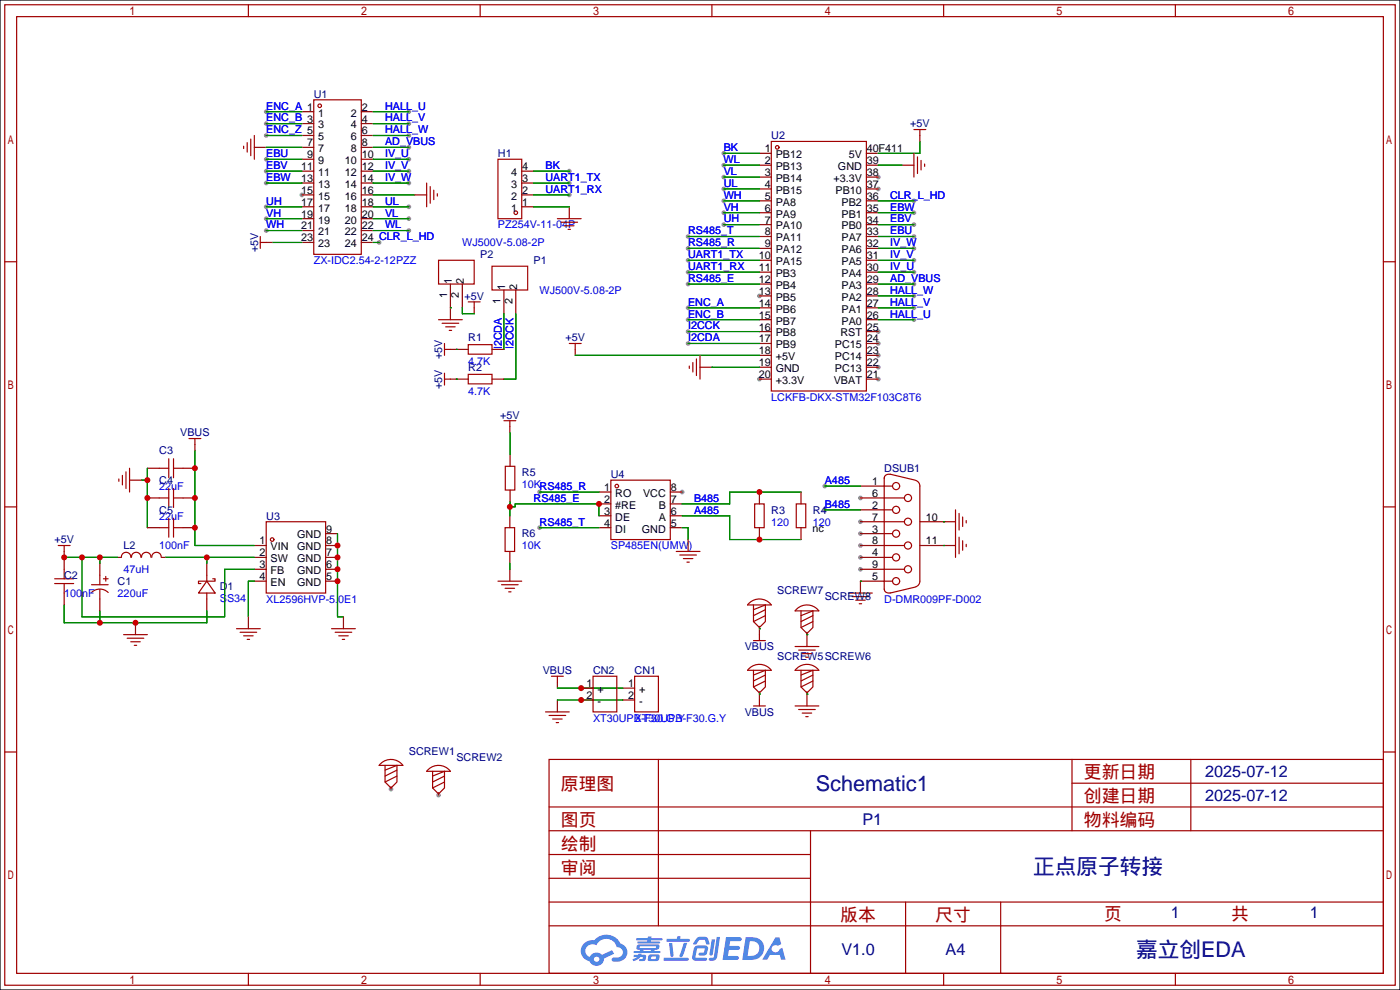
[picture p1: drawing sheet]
<svg xmlns="http://www.w3.org/2000/svg" width="299mm" height="212mm" viewBox="0 0 299 212" stroke-linecap="round" stroke-linejoin="round" font-family="sans-serif">
<path d="M0 0h299.2v211.6h-299.2z" fill="#fff" stroke="#000" stroke-width=".25"/>
<g fill="#999">
<circle cx="64.5" cy="41.7" r=".51"/>
<circle cx="162.3" cy="63.2" r=".51"/>
<circle cx="162.3" cy="81" r=".51"/>
<circle cx="187.7" cy="81" r=".51"/>
<circle cx="187.7" cy="78.5" r=".51"/>
<circle cx="187.7" cy="75.9" r=".51"/>
<circle cx="187.7" cy="73.4" r=".51"/>
<circle cx="187.7" cy="70.9" r=".51"/>
<circle cx="187.7" cy="40.4" r=".51"/>
<circle cx="187.7" cy="37.8" r=".51"/>
<circle cx="145.8" cy="105.2" r=".51"/>
<circle cx="183.9" cy="121.7" r=".51"/>
<circle cx="183.9" cy="116.6" r=".51"/>
<circle cx="183.9" cy="111.5" r=".51"/>
<circle cx="183.9" cy="106.4" r=".51"/>
<circle cx="183.9" cy="119.1" r=".51"/>
<circle cx="183.9" cy="114" r=".51"/>
<circle cx="83.6" cy="168.7" r=".51"/>
<circle cx="93.7" cy="169.9" r=".51"/>
<circle cx="154.7" cy="32.8" r=".51"/>
<circle cx="87.4" cy="44.2" r=".51"/>
<circle cx="87.4" cy="46.7" r=".51"/>
<circle cx="87.4" cy="49.3" r=".51"/>
<circle cx="56.9" cy="44.2" r=".51"/>
<circle cx="56.9" cy="49.3" r=".51"/>
<circle cx="56.9" cy="46.7" r=".51"/>
<circle cx="87.4" cy="39.1" r=".51"/>
<circle cx="87.4" cy="36.6" r=".51"/>
<circle cx="87.4" cy="34" r=".51"/>
<circle cx="87.4" cy="31.5" r=".51"/>
<circle cx="87.4" cy="23.9" r=".51"/>
<circle cx="87.4" cy="26.4" r=".51"/>
<circle cx="87.4" cy="29" r=".51"/>
<circle cx="56.9" cy="23.9" r=".51"/>
<circle cx="56.9" cy="26.4" r=".51"/>
<circle cx="56.9" cy="29" r=".51"/>
<circle cx="56.9" cy="34" r=".51"/>
<circle cx="56.9" cy="36.6" r=".51"/>
<circle cx="56.9" cy="39.1" r=".51"/>
<circle cx="81" cy="51.8" r=".51"/>
<circle cx="154.7" cy="42.9" r=".51"/>
<circle cx="154.7" cy="45.5" r=".51"/>
<circle cx="154.7" cy="48" r=".51"/>
<circle cx="154.7" cy="40.4" r=".51"/>
<circle cx="154.7" cy="37.8" r=".51"/>
<circle cx="154.7" cy="35.3" r=".51"/>
<circle cx="115.3" cy="105.2" r=".51"/>
<circle cx="115.3" cy="112.8" r=".51"/>
<circle cx="176.3" cy="103.9" r=".51"/>
<circle cx="147.1" cy="60.7" r=".51"/>
<circle cx="147.1" cy="53.1" r=".51"/>
<circle cx="147.1" cy="50.5" r=".51"/>
<circle cx="147.1" cy="55.6" r=".51"/>
<circle cx="147.1" cy="58.2" r=".51"/>
<circle cx="147.1" cy="65.8" r=".51"/>
<circle cx="147.1" cy="68.3" r=".51"/>
<circle cx="147.1" cy="73.4" r=".51"/>
<circle cx="147.1" cy="70.9" r=".51"/>
<circle cx="121.7" cy="39.1" r=".51"/>
<circle cx="121.7" cy="41.7" r=".51"/>
<circle cx="121.7" cy="36.6" r=".51"/>
<circle cx="176.3" cy="109" r=".51"/>
<circle cx="195.3" cy="68.3" r=".51"/>
<circle cx="195.3" cy="65.8" r=".51"/>
<circle cx="195.3" cy="63.2" r=".51"/>
<circle cx="195.3" cy="60.7" r=".51"/>
<circle cx="195.3" cy="53.1" r=".51"/>
<circle cx="195.3" cy="50.5" r=".51"/>
<circle cx="195.3" cy="55.6" r=".51"/>
<circle cx="195.3" cy="58.2" r=".51"/>
<circle cx="195.3" cy="48" r=".51"/>
<circle cx="195.3" cy="45.5" r=".51"/>
<circle cx="195.3" cy="42.9" r=".51"/>
</g>
<g fill="none" stroke="#a10000" stroke-width=".25">
<path d="M1 1h297.2v209.6h-297.2zM3.6 3.6h292.1v204.4h-292.1zM53.1 1v2.6M102.6 1v2.6M152.1 1v2.6M201.7 1v2.6M251.2 1v2.6M1 55.9h2.6M295.7 55.9h2.5M1 108.3h2.6M295.7 108.3h2.5M1 160.7h2.6"/>
<path d="M117.3 162.3h178.4v45.7h-178.4zM117.3 177.5h178.4M117.3 172.5h178.4M140.7 162.3v35.6M173.2 177.5v30.5M229.1 162.3v15.2M229.1 167.4h66.6M254.5 162.3v15.2M295.7 160.7h2.5M117.3 182.6h55.9M117.3 197.9h178.4M117.3 192.8h178.4"/>
<path d="M117.3 187.7h55.9M193.5 192.8v15.2M213.9 192.8v15.2M53.1 208v2.6M102.6 208v2.6M152.1 208v2.6M201.7 208v2.6M251.2 208v2.6"/>
</g>
<g fill="#5487ff">
<path d="M155.2 200.3h2.6a.48 .48 0 0 1 .7 .4 .48 .48 0 0 1-.6 .4h-1.8l-.2 1.1h1.9a.43 .43 0 0 1 .4 .4 .43 .43 0 0 1-.5 .4h-1.9l-.2 1.3h1.7a.45 .45 0 0 1 .5 .2 .45 .45 0 0 1-.1 .6h-3.3z"/>
<path d="M165.7 200.3h.9l.4 1.5-.8 .3a.84 .84 0 0 0-1.2 .3 .84 .84 0 0 0 .4 1.1 .84 .84 0 0 0 1.1-.4l.1-.2 .6-.3 .7 2.5h-1l-.2-1h-2.1l-.6 1h-1.1z"/>
<path d="M152.1 200.8h.7l-.5 3.1a.36 .36 0 0 1-.3 .3 .36 .36 0 0 1-.4-.3z"/>
<path d="M153.2 200.2h.7l-.6 4.3a1.13 1.13 0 0 1-1.8 .6l.2-.4h.7l.2-.2z"/>
<path d="M148.9 200.6l.6-.4h1a.77 .77 0 0 1 .9 .5l.3 1-.2 .2h-.5l-.3-.9-.2-.2-1 .1-.7 1-.6-.1-.1-.2z"/>
<path d="M148.4 202.4l.6-.3h1.7a.81 .81 0 0 1 .7 .5 .81 .81 0 0 1-.2 .8 .81 .81 0 0 1-.9 .8h-.7a.32 .32 0 0 1-.3-.3 .32 .32 0 0 1 .4-.3h.7l.2-.9-1.6 .1-.4 1.8 2.2 .1a.32 .32 0 0 1 .3 .4 .32 .32 0 0 1-.4 .2h-2.2l-.5-.3-.1-.5z"/>
<path d="M141.9 204.7h5a.33 .33 0 0 1 .3 .3 .33 .33 0 0 1-.3 .3h-4.9l-.2-.1z"/>
<path d="M146.1 201.5h.8l-.7 2a.98 .98 0 0 1-.7 1.1l-.3-.3z"/>
<path d="M143 201.6h.7l.3 2.5a.34 .34 0 0 1-.3 .4 .34 .34 0 0 1-.4-.3z"/>
<path d="M142.5 200.7h2.1l.3-.6h.6l-.1 .6h1.7a.32 .32 0 0 1 .4 .3 .32 .32 0 0 1-.4 .3h-4.5l-.2-.2z"/>
<path d="M135.5 204.1h.9l.1-.3h.6v.3h.8a.82 .82 0 0 1-.5 1.3h-.8v-.4l.7-.1 .1-.3a.68 .68 0 0 0-1 .4l-1.1 .4-.1-.4 .9-.5h-.7z"/>
<path d="M136 200.5h2.4l.1-.3h.7v.3h2.2l.2 .3-.2 .2h-2.3v.2h1.8l.2 .3-.2 .1h-4.5l-.1-.4h2l.1-.2h-2.3l-.1-.2z"/>
<path d="M159.4 200.3l-.8 4.9h1.7a2.5 2.5 0 0 0 3-2.5 2.5 2.5 0 0 0-3.1-2.4zM160.3 201.1a1.61 1.61 0 0 1 2 1.5 1.61 1.61 0 0 1-1.8 1.7h-.7z"/>
<path d="M136.2 202a.55 .55 0 0 0-.2 .8 .55 .55 0 0 0 .7 .2l.1 .3h-1.3v.3l5.4 .1 .3-.2-.2-.2h-1.2l.2-.3a.7 .7 0 0 0 .8-.3 .7 .7 0 0 0 0-.8l-4.2-.1zM136.8 202.3l3.3-.1 .1 .1-.2 .3h-3.2zM137.5 203h1.7l-.2 .3h-1.4z"/>
<path d="M138.6 204.2a1.05 1.05 0 0 0 0 1.2 2.91 2.91 0 0 0 2.2-.2 .98 .98 0 0 0 0-1.2h-1.6zM139.2 204.5l.9-.1 .1 .4-.2 .2-.8-.1z"/>
<path d="M124.9 201.6a2.23 2.23 0 0 0-.7 2.3 2.23 2.23 0 0 0 1.8 1.6 1.58 1.58 0 0 0 1.8 .9 1.58 1.58 0 0 0 1.3-1.5l2.2-1.1-.5-.7-2.1 1a1.65 1.65 0 0 0-2.7 .4 1.45 1.45 0 0 1-.8-1.9 1.45 1.45 0 0 1 2-.7l.3 .1a2.3 2.3 0 0 1 2.3-1.3 2.3 2.3 0 0 1 2 1.7 1.12 1.12 0 0 1 1.3 1 1.12 1.12 0 0 1-1.1 1.2h-.7a.45 .45 0 0 0-.6 .4 .45 .45 0 0 0 .5 .5 2.21 2.21 0 0 0 2.2-.5 2.21 2.21 0 0 0 .5-2.3 2.13 2.13 0 0 0-1.3-1.1 3.3 3.3 0 0 0-5.6-.7l-1.1 .1zM127 205a.57 .57 0 0 1 1.1 0 .57 .57 0 0 1-1.1 0z"/>
</g>
<g fill="none" stroke="#a10000" stroke-width=".25">
<path d="M52.1 31.2v.6M52.8 30.5v2M53.6 29.7v3.6M54.4 29v5M67.1 21.3h10.1v33.1h-10.1zM91.2 39.1v5.1M91.9 39.9v3.5M106.4 34h5.1v12.7h-5.1zM164.8 30.2h20.4v53.4h-20.4zM195.3 27.7h2.6M195.3 32.8v5M196.1 33.5v3.6"/>
<path d="M196.6 27.7v1.3M196.8 34.3v2M197.6 35.1v.5M55.6 50.5v2.6M55.6 51.8h1.3M92.7 40.6v2.1M93.5 41.4v.5M93.7 55.6h7.6v5.1h-7.6zM105.2 56.9h7.6v5.1h-7.6zM119.1 46.7h5.1M119.9 47.5h3.5M120.6 48.3h2.1"/>
<path d="M121.4 49h.5M93.7 68.3h5.1M94.5 69.1h3.5M95 73.4v2.5M95 79.8v2.5M95 74.7h1.3M95.2 69.8h2.1M96 70.6h.5M100.1 73.7h5.1v2h-5.1zM100.1 64.5h2.5M101.3 64.5v1.3M121.7 73.4h2.5"/>
<path d="M122.9 73.4v1.3M147.3 78.2v.5M148.1 77.5v2M148.8 76.7v3.6M149.6 75.9v5.1M36.1 98v4.1M37.1 98v4.1M40.4 93.7h2.5M41.7 93.7v1.3M95 81h1.3M100.1 80h5.1v2h-5.1zM107.7 89.9h2.5"/>
<path d="M108 99.7h2v5h-2zM109 89.9v1.3M12.4 116.6h2.6M13.7 116.6v1.3M25.4 102.4v.5M25.9 119.1a1.01 1.01 0 0 1 1-1.1 1.01 1.01 0 0 1 1.1 1.1M26.2 101.6v2M26.9 100.8v3.6M27.7 100.1v5.1M28.1 119.1a1.01 1.01 0 0 1 1-1.1 1.01 1.01 0 0 1 1 1.1M30.2 119.1a1.01 1.01 0 0 1 1.1-1.1 1.01 1.01 0 0 1 1 1.1M32.4 119.1a1.01 1.01 0 0 1 1-1.1 1.01 1.01 0 0 1 1.1 1.1"/>
<path d="M34 100.1h2.1M34 106.4h2.1M34 112.8h2.1M36.1 104.4v4.1M36.1 110.7v4.1M37.1 100.1h2M37.1 104.4v4.1M37.1 110.7v4.1M37.1 106.4h2M37.1 112.8h2M56.9 111.5h12.7v15.2h-12.7zM107.9 112.8h2.1v5.1h-2.1z"/>
<path d="M130.6 102.6h12.7v12.7h-12.7zM144.5 117.9h5.1M145.3 118.6h3.5M146 119.4h2.1M161.3 107.7h2v5.1h-2zM170.2 107.7h2v5.1h-2zM189 116.6h4.3M189 106.4h4.3M189 102.1v23.9M189 111.5h4.3M189 119.1h1.8M189 114h1.8"/>
<path d="M189 103.9h1.8M189 109h1.8M189 102.2a.95 .95 0 0 1 1.3-.8l5.3 1.2M195.7 102.7a1.27 1.27 0 0 1 .9 1.2v20.3a1.27 1.27 0 0 1-.9 1.2M204.2 109v10.1M205 109.7v3.6M205 114.8v3.6M205.7 110.5v2M205.7 115.6v2M206.5 111.3v.5M206.5 116.3v.5M11.7 123.7h4"/>
<path d="M11.7 124.7h4M13.7 121.7v2M13.7 124.7v2M19.6 125h3.5M19.6 126.6a2.54 2.54 0 0 1 3.5 0M21.3 122.9v2.1M21.3 126v2M22.1 123.7h1M22.6 123.2v1M26.4 135.6h5.1M27.2 136.4h3.5M27.9 137.2h2.1"/>
<path d="M28.7 137.9h.5M44.2 124.2l1.8 2.5h-3.6zM44.2 122.9v1.3M44.2 126.7v1.3M45.5 123.7h.5v.5h-3.6v.5h.5M50.5 134.4h5.1M51.3 135.1h3.6M52.1 135.9h2M52.8 136.7h.5M70.9 134.4h5M71.6 135.1h3.6M72.4 135.9h2"/>
<path d="M73.2 136.7h.5M106.4 124.2h5.1M107.2 125h3.5M107.9 125.7h2.1M108.7 126.5h.5M146.8 120.1h.5M160.2 128.8a3.2 3.2 0 0 1 4.6 .5h-5zM161 129.3v3.5l1.3 1.3 1.3-1.3v-3.5l-2.6 1M161 136.9h2.6M162.3 135.6v1.3M163.6 130.3l-2.6 1.3M163.6 131.6l-2.6 1.2"/>
<path d="M169.9 138.2h5.1M170.4 130.1a3.2 3.2 0 0 1 4.6 .5h-5.1zM170.7 138.9h3.5M171.2 130.6v3.5l1.3 1.3 1.2-1.3v-3.5l-2.5 1M171.4 139.7h2.1M173.7 131.6l-2.5 1.2M173.7 132.8l-2.5 1.3M181.4 126.7h5M182.1 127.5h3.6M182.9 128.3h2M183.6 129h.5M189 121.7h4.3"/>
<path d="M189 124.2h1.8M195.6 125.5l-5.3 1.2a1 1 0 0 1-1.3-.8M116.6 152.1h5.1M117.3 152.9h3.6M117.9 144.5h2.5M118.1 153.7h2M118.9 154.4h.5M119.1 144.5v1.3M126.7 144.5h5.1v7.6h-5.1zM135.6 144.5h5.1v7.6h-5.1zM160.2 142.8a3.2 3.2 0 0 1 4.6 .5h-5zM161 143.3v3.5l1.3 1.3 1.3-1.3v-3.5l-2.6 1"/>
<path d="M161 150.9h2.6M162.3 149.6v1.3M163.6 144.3l-2.6 1.2M163.6 145.5l-2.6 1.3M169.9 150.9h5.1M170.4 142.8a3.2 3.2 0 0 1 4.6 .5h-5.1zM170.7 151.6h3.5M171.2 143.3v3.5l1.3 1.3 1.2-1.3v-3.5l-2.5 1M171.4 152.4h2.1M172.2 153.2h.5M172.2 140.5h.5M173.7 144.3l-2.5 1.2"/>
<path d="M173.7 145.5l-2.5 1.3M81.5 163.1a3.2 3.2 0 0 1 4.6 .5h-5.1zM82.3 163.6v3.5l1.3 1.3 1.2-1.3v-3.5l-2.5 1M84.8 164.6l-2.5 1.3M84.8 165.9l-2.5 1.2M91.6 164.4a3.2 3.2 0 0 1 4.7 .4h-5.1zM92.5 164.8v3.6l1.2 1.3 1.3-1.3v-3.6l-2.5 1.1M95 165.9l-2.5 1.2M95 167.1l-2.5 1.3"/>
<circle cx="68.3" cy="22.6" r=".38"/>
<circle cx="166.1" cy="31.5" r=".38"/>
<circle cx="110.2" cy="45.5" r=".38"/>
<circle cx="58.2" cy="115.3" r=".38"/>
<circle cx="131.8" cy="103.9" r=".38"/>
<circle cx="191.5" cy="109" r=".76"/>
<circle cx="191.5" cy="114" r=".76"/>
<circle cx="191.5" cy="103.9" r=".76"/>
<circle cx="191.5" cy="119.1" r=".76"/>
<circle cx="194.1" cy="111.5" r=".76"/>
<circle cx="194.1" cy="116.6" r=".76"/>
<circle cx="194.1" cy="106.4" r=".76"/>
<circle cx="191.5" cy="124.2" r=".76"/>
<circle cx="194.1" cy="121.7" r=".76"/>
</g>
<g fill="none" stroke="#870000" stroke-width=".25">
<path d="M54.4 31.5h2.5M64.5 23.9h2.6M64.5 26.4h2.6M64.5 29h2.6M64.5 31.5h2.6M64.5 34h2.6M64.5 36.6h2.6M64.5 39.1h2.6M77.2 23.9h2.6M77.2 26.4h2.6M77.2 29h2.6M77.2 31.5h2.6"/>
<path d="M77.2 34h2.6M77.2 36.6h2.6M77.2 39.1h2.6M111.5 36.6h2.5M111.5 39.1h2.5M162.3 32.8h2.5M162.3 35.3h2.5M162.3 37.8h2.5M185.2 32.8h2.5M185.2 35.3h2.5M185.2 37.8h2.5M192.8 35.3h2.5"/>
<path d="M196.6 29v1.2M56.9 51.8h1.3M64.5 51.8h2.6M64.5 49.3h2.6M64.5 46.7h2.6M64.5 44.2h2.6M64.5 41.7h2.6M77.2 51.8h2.6M77.2 49.3h2.6M77.2 46.7h2.6M77.2 44.2h2.6M77.2 41.7h2.6"/>
<path d="M88.6 41.7h2.6M111.5 44.2h2.5M111.5 41.7h2.5M121.7 44.2v2.5M162.3 40.4h2.5M162.3 42.9h2.5M162.3 45.5h2.5M162.3 48h2.5M162.3 50.5h2.5M162.3 53.1h2.5M162.3 55.6h2.5M162.3 58.2h2.5"/>
<path d="M185.2 40.4h2.5M185.2 42.9h2.5M185.2 45.5h2.5M185.2 48h2.5M185.2 50.5h2.5M185.2 53.1h2.5M185.2 55.6h2.5M185.2 58.2h2.5M96.3 60.7v7.6M96.3 74.7h3.8M98.8 60.7v5.1M101.3 65.8v1.3"/>
<path d="M105.2 74.7h2.5M107.7 62v5.1M110.2 62v5.1M122.9 74.7v1.2M149.6 78.5h2.5M162.3 60.7h2.5M162.3 63.2h2.5M162.3 65.8h2.5M162.3 68.3h2.5M162.3 70.9h2.5M162.3 73.4h2.5M162.3 75.9h2.5"/>
<path d="M162.3 78.5h2.5M185.2 60.7h2.5M185.2 63.2h2.5M185.2 65.8h2.5M185.2 68.3h2.5M185.2 70.9h2.5M185.2 73.4h2.5M185.2 75.9h2.5M185.2 78.5h2.5M41.7 95v1.3M96.3 81h3.8M105.2 81h2.5"/>
<path d="M109 91.2v1.3M109 97.1v2.6M162.3 81h2.5M185.2 81h2.5M13.7 117.9v3.8M25.1 119.1h.8M27.7 102.6h2.5M31.5 100.1h2.5M31.5 106.4h2.5M31.5 112.8h2.5M34.5 119.1h.8M39.1 100.1h2.6"/>
<path d="M39.1 106.4h2.6M39.1 112.8h2.6M54.4 116.6h2.5M54.4 119.1h2.5M69.6 116.6h2.5M69.6 119.1h2.5M69.6 114h2.5M109 110.2v2.6M109 117.9v2.5M109 104.7v2.6M128 105.2h2.6M128 107.7h2.6"/>
<path d="M128 110.2h2.6M128 112.8h2.6M143.3 105.2h2.5M143.3 107.7h2.5M143.3 110.2h2.5M143.3 112.8h2.5M147.1 115.3v2.6M162.3 105.2v2.5M162.3 112.8v2.5M171.2 105.2v2.5M171.2 112.8v2.5M183.9 116.6h5.1"/>
<path d="M183.9 119.1h5.1M183.9 114h5.1M183.9 106.4h5.1M183.9 111.5h5.1M183.9 109h5.1M183.9 103.9h5.1M196.6 116.6h7.6M196.6 111.5h7.6M13.7 126.7v2.6M21.3 120.4v2.5M21.3 128v2.6M29 133.1v2.5"/>
<path d="M44.2 120.4v2.5M44.2 128v2.6M53.1 131.8v2.6M54.4 121.7h2.5M54.4 124.2h2.5M69.6 121.7h2.5M69.6 124.2h2.5M73.4 131.8v2.6M109 121.7v2.5M162.3 133.9v1.7M172.5 135.1v3.1M183.9 121.7h5.1"/>
<path d="M189 124.2h-5.1v2.5M119.1 145.8v1.3M119.1 149.6v2.5M124.2 147.1h2.5M124.2 149.6h2.5M133.1 147.1h2.5M133.1 149.6h2.5M162.3 147.8v1.8M172.5 147.8v3.1M83.6 168.1v.6M93.7 169.4v.5"/>
</g>
<g fill="none" stroke="#008700" stroke-width=".25">
<path d="M56.9 39.1h7.6M56.9 36.6h7.6M56.9 34h7.6M56.9 31.5h7.6M56.9 23.9h7.6M56.9 26.4h7.6M56.9 29h7.6M79.8 39.1h7.6M79.8 36.6h7.6M79.8 34h7.6M79.8 31.5h7.6M79.8 23.9h7.6"/>
<path d="M79.8 26.4h7.6M79.8 29h7.6M114 39.1h7.7M114 36.6h7.7M154.7 32.8h7.6M154.7 35.3h7.6M154.7 37.8h7.6M187.7 35.3h5.1M196.6 30.2v2.6h-8.9M56.9 44.2h7.6M56.9 46.7h7.6M56.9 49.3h7.6"/>
<path d="M58.2 51.8h6.3M79.8 44.2h7.6M79.8 46.7h7.6M79.8 49.3h7.6M79.8 41.7h8.8M79.8 51.8h1.2M114 44.2h7.7M114 41.7h7.7M147.1 53.1h15.2M147.1 50.5h15.2M147.1 55.6h15.2M147.1 58.2h15.2"/>
<path d="M154.7 42.9h7.6M154.7 45.5h7.6M154.7 48h7.6M154.7 40.4h7.6M187.7 42.9h7.6M187.7 45.5h7.6M187.7 48h7.6M187.7 53.1h7.6M187.7 50.5h7.6M187.7 55.6h7.6M187.7 58.2h7.6M96.3 65.8h.1"/>
<path d="M97.5 74.7h.1M98.8 65.8v1.3h2.5M107.7 67.1v7.6M110.2 67.1v13.9h-2.5M122.9 75.9h39.4M147.1 60.7h15.2M147.1 65.8h15.2M147.1 68.3h15.2M147.1 73.4h15.2M147.1 70.9h15.2M152.1 78.5h10.2M187.7 60.7h7.6"/>
<path d="M187.7 65.8h7.6M187.7 68.3h7.6M187.7 63.2h7.6M41.7 96.3v20.3h12.7M97.5 81h.1M109 92.5v4.6M13.7 119.1h11.4M17.5 119.1v12.7h30.5v-10.1h6.4M21.3 119.1v1.3M30.2 102.6h1.3M31.5 100.1v12.7M35.3 119.1h19.1"/>
<path d="M44.2 119.1v1.3M72.1 114v17.8h1.3M109 108.3h1.1v-.6h17.9v2.5M109 108.3v1.9M109 107.3v1M115.3 105.2h12.7M115.3 112.8h12.7M145.8 112.8h1.3v2.5M145.8 110.2h10.2v5.1h15.2M171.2 105.2h-15.2v2.5h-10.2M176.3 103.9h7.6M176.3 109h7.6"/>
<path d="M201.7 111.5h.1M201.7 116.6h.1M13.7 129.3v3.8h30.5v-2.5M21.3 130.6v2.5M54.4 124.2h-1.3v7.6M109 120.4v1.3M162.3 134.4h.1M172.5 135.6h.1M183.9 124.2h.1M119.1 147.1h14M119.1 149.6h14M162.3 148.3h.1"/>
<path d="M172.5 148.3h.1"/>
</g>
<g fill="#c00">
<circle cx="41.7" cy="112.8" r=".63"/>
<circle cx="41.7" cy="106.4" r=".63"/>
<circle cx="41.7" cy="100.1" r=".63"/>
<circle cx="72.1" cy="116.6" r=".63"/>
<circle cx="72.1" cy="119.1" r=".63"/>
<circle cx="72.1" cy="121.7" r=".63"/>
<circle cx="72.1" cy="124.2" r=".63"/>
<circle cx="44.2" cy="119.1" r=".63"/>
<circle cx="29" cy="133.1" r=".63"/>
<circle cx="21.3" cy="133.1" r=".63"/>
<circle cx="21.3" cy="119.1" r=".63"/>
<circle cx="17.5" cy="119.1" r=".63"/>
<circle cx="13.7" cy="119.1" r=".63"/>
<circle cx="31.5" cy="102.6" r=".63"/>
<circle cx="31.5" cy="106.4" r=".63"/>
<circle cx="162.3" cy="115.3" r=".63"/>
<circle cx="162.3" cy="105.2" r=".63"/>
<circle cx="124.2" cy="147.1" r=".63"/>
<circle cx="124.2" cy="149.6" r=".63"/>
<circle cx="128" cy="107.7" r=".63"/>
<circle cx="109" cy="108.3" r=".63"/>
</g>
<g font-size="4.6" fill="#000080">
<text x="174.4" y="169">Schematic1</text>
<text x="220.8" y="186.8">正点原子转接</text>
<text x="242.8" y="204.6">嘉立创EDA</text>
</g>
<g font-size="3.8" fill="#a00000">
<text x="231.6" y="166.4">更新日期</text>
<text x="119.9" y="168.9">原理图</text>
<text x="231.6" y="171.5">创建日期</text>
<text x="119.9" y="176.5">图页</text>
<text x="231.6" y="176.5">物料编码</text>
<text x="119.9" y="181.6">绘制</text>
<text x="119.9" y="186.7">审阅</text>
<text x="179.6" y="196.9">版本</text>
<text x="199.9" y="196.9">尺寸</text>
<text x="236" y="196.6">页</text>
<text x="263.1" y="196.6">共</text>
</g>
<g font-size="3.5" fill="#000080">
<text x="257.6" y="166.1">2025-07-12</text>
<text x="257.6" y="171.1">2025-07-12</text>
<text x="184.3" y="176.2">P1</text>
<text x="250.2" y="196.3">1</text>
<text x="280" y="196.3">1</text>
<text x="179.8" y="204.2">V1.0</text>
<text x="202.1" y="204.2">A4</text>
</g>
<g font-size="2.3" fill="#00f">
<text x="56.9" y="23.4">ENC_A 1</text>
<text x="82.3" y="23.4">HALL_U</text>
<text x="56.9" y="26">ENC_B 3</text>
<text x="56.9" y="28.5">ENC_Z 5</text>
<text x="82.3" y="26">HALL_V</text>
<text x="82.3" y="28.5">HALL_W</text>
<text x="56.9" y="33.6">EBU</text>
<text x="82.3" y="33.6">IV_U</text>
<text x="82.3" y="31">AD_VBUS</text>
<text x="154.6" y="34.8">WL</text>
<text x="154.7" y="32.3">BK</text>
<text x="56.9" y="36.1">EBV</text>
<text x="56.9" y="38.7">EBW</text>
<text x="82.3" y="38.7">IV_W</text>
<text x="82.3" y="36.1">IV_V</text>
<text x="116.6" y="38.7">UART1_TX</text>
<text x="116.6" y="41.2">UART1_RX</text>
<text x="116.6" y="36.1">BK</text>
<text x="154.7" y="39.9">UL</text>
<text x="154.7" y="37.4">VL</text>
<text x="56.9" y="43.7">UH</text>
<text x="56.9" y="46.3">VH</text>
<text x="82.3" y="43.7">UL</text>
<text x="82.3" y="46.3">VL</text>
<text x="154.7" y="42.5">WH</text>
<text x="154.7" y="45">VH</text>
<text x="154.7" y="47.5">UH</text>
<text x="190.2" y="47.5">EBV</text>
<text x="190.2" y="45">EBW</text>
<text x="190.2" y="42.5">CLR_L_HD</text>
<text x="56.9" y="48.8">WH</text>
<text x="82.3" y="48.8">WL</text>
<text x="98.8" y="52.6">WJ500V-5.08-2P</text>
<text x="106.4" y="48.8">PZ254V-11-04P</text>
<text x="147.1" y="52.6">RS485_R</text>
<text x="147.1" y="50.1">RS485_T</text>
<text x="190.2" y="52.6">IV_W</text>
<text x="190.2" y="50.1">EBU</text>
<text x="67.1" y="56.4">ZX-IDC2.54-2-12PZZ</text>
<text x="147.1" y="55.2">UART1_TX</text>
<text x="147.1" y="57.7">UART1_RX</text>
<text x="190.2" y="55.2">IV_V</text>
<text x="190.2" y="57.7">IV_U</text>
<text x="115.3" y="62.8">WJ500V-5.08-2P</text>
<text x="147.1" y="60.2">RS485_E</text>
<text x="147.1" y="65.3">ENC_A</text>
<text x="190.2" y="65.3">HALL_V</text>
<text x="190.2" y="62.8">HALL_W</text>
<text x="190.2" y="60.2">AD_VBUS</text>
<text x="147.1" y="67.9">ENC_B</text>
<text x="147.1" y="70.4">I2CCK</text>
<text x="190.2" y="67.9">HALL_U</text>
<text x="107.2" y="74.7" transform="rotate(-90 107.2 74.7)">I2CDA</text>
<text x="109.8" y="74.7" transform="rotate(-90 109.8 74.7)">I2CCK</text>
<text x="147.1" y="72.9">I2CDA</text>
<text x="100.1" y="78">4.7K</text>
<text x="100.1" y="84.4">4.7K</text>
<text x="164.8" y="85.6">LCKFB-DKX-STM32F103C8T6</text>
<text x="34" y="104.7">22uF</text>
<text x="111.6" y="104.3">10KRS485_R</text>
<text x="114" y="107.2">RS485_E</text>
<text x="148.3" y="107.2">B485</text>
<text x="176.3" y="103.4">A485</text>
<text x="34" y="111">22uF</text>
<text x="115.3" y="112.3">RS485_T</text>
<text x="148.3" y="109.8">A485</text>
<text x="164.8" y="112.3">120</text>
<text x="173.7" y="112.3">120</text>
<text x="176.3" y="108.5">B485</text>
<text x="34" y="117.4">100nF</text>
<text x="111.5" y="117.4">10K</text>
<text x="130.6" y="117.4">SP485EN(UMW)</text>
<text x="26.4" y="122.5">47uH</text>
<text x="13.7" y="127.6">100nF</text>
<text x="25.1" y="127.6">220uF</text>
<text x="47" y="128.6">SS34</text>
<text x="56.9" y="128.8">XL2596HVP-5.0E1</text>
<text x="189" y="128.8">D-DMR009PF-D002</text>
<text x="126.7" y="154.2">XT30UPB-F30.G.Y</text>
<text x="135.6" y="154.2">XT30UPB-F30.G.Y</text>
</g>
<g font-size="2.3" fill="#000080">
<text x="67.1" y="20.9">U1</text>
<text x="164.8" y="29.8">U2</text>
<text x="194.5" y="27.2">+5V</text>
<text x="106.4" y="33.6">H1</text>
<text x="55.2" y="53.9" transform="rotate(-90 55.2 53.9)">+5V</text>
<text x="102.6" y="55.2">P2</text>
<text x="114" y="56.4">P1</text>
<text x="99.3" y="64.1">+5V</text>
<text x="94.5" y="76.8" transform="rotate(-90 94.5 76.8)">+5V</text>
<text x="100.1" y="72.9">R1</text>
<text x="120.9" y="72.9">+5V</text>
<text x="94.5" y="83.1" transform="rotate(-90 94.5 83.1)">+5V</text>
<text x="100.1" y="79.3">R2</text>
<text x="106.9" y="89.5">+5V</text>
<text x="38.5" y="93.3">VBUS</text>
<text x="34" y="97.1">C3</text>
<text x="111.6" y="101.7">R5</text>
<text x="189" y="100.9">DSUB1</text>
<text x="34" y="103.4">C4</text>
<text x="130.6" y="102.2">U4</text>
<text x="34" y="109.8">C5</text>
<text x="56.9" y="111">U3</text>
<text x="164.8" y="109.8">R3</text>
<text x="173.7" y="109.8">R4</text>
<text x="11.6" y="116.1">+5V</text>
<text x="26.4" y="117.4">L2</text>
<text x="111.5" y="114.9">R6</text>
<text x="13.7" y="123.7">C2</text>
<text x="25.1" y="125">C1</text>
<text x="47" y="126">D1</text>
<text x="166.1" y="127">SCREW7</text>
<text x="176.3" y="128.3">SCREW8</text>
<text x="159.2" y="139">VBUS</text>
<text x="166.1" y="141">SCREW5SCREW6</text>
<text x="116" y="144.1">VBUS</text>
<text x="126.7" y="144.1">CN2</text>
<text x="135.6" y="144.1">CN1</text>
<text x="159.2" y="153">VBUS</text>
<text x="87.4" y="161.3">SCREW1</text>
<text x="97.5" y="162.6">SCREW2</text>
</g>
<g font-size="2.3">
<text x="77.3" y="23.6">2</text>
<text x="68" y="24.9">1</text>
<text x="68" y="27.5">3</text>
<text x="68" y="30">5</text>
<text x="75" y="30">6</text>
<text x="75" y="27.5">4</text>
<text x="75" y="24.9">2</text>
<text x="77.3" y="28.7">6</text>
<text x="77.3" y="26.2">4</text>
<text x="65.6" y="31.3">7</text>
<text x="65.6" y="33.8">9</text>
<text x="68" y="32.5">7</text>
<text x="68" y="35.1">9</text>
<text x="73.7" y="35.1">10</text>
<text x="75" y="32.5">8</text>
<text x="77.3" y="33.8">10</text>
<text x="77.3" y="31.3">8</text>
<text x="163.4" y="32.5">1</text>
<text x="163.4" y="35.1">2</text>
<text x="165.8" y="33.8">PB12</text>
<text x="181.4" y="33.8">5V</text>
<text x="185.3" y="35.1">39</text>
<text x="185.3" y="32.5">40F411</text>
<text x="64.4" y="36.3">11</text>
<text x="64.4" y="38.9">13</text>
<text x="64.4" y="41.4">15</text>
<text x="68" y="37.6">11</text>
<text x="68" y="40.2">13</text>
<text x="73.7" y="40.2">14</text>
<text x="73.7" y="37.6">12</text>
<text x="77.3" y="41.4">16</text>
<text x="77.3" y="38.9">14</text>
<text x="77.3" y="36.3">12</text>
<text x="109.3" y="40.2">3</text>
<text x="109.3" y="37.6">4</text>
<text x="111.6" y="41.4">2</text>
<text x="111.6" y="38.9">3</text>
<text x="111.6" y="36.3">4</text>
<text x="163.4" y="37.6">3</text>
<text x="163.4" y="40.2">4</text>
<text x="165.8" y="36.3">PB13</text>
<text x="165.8" y="38.9">PB14</text>
<text x="165.8" y="41.4">PB15</text>
<text x="178.1" y="38.9">+3.3V</text>
<text x="178.6" y="41.4">PB10</text>
<text x="179.1" y="36.3">GND</text>
<text x="185.3" y="40.2">37</text>
<text x="185.3" y="37.6">38</text>
<text x="64.4" y="44">17</text>
<text x="64.4" y="46.5">19</text>
<text x="68" y="42.7">15</text>
<text x="68" y="45.2">17</text>
<text x="68" y="47.8">19</text>
<text x="73.7" y="47.8">20</text>
<text x="73.7" y="45.2">18</text>
<text x="73.7" y="42.7">16</text>
<text x="77.3" y="46.5">20</text>
<text x="77.3" y="44">18</text>
<text x="109.3" y="45.2">1</text>
<text x="109.3" y="42.7">2</text>
<text x="111.6" y="44">1</text>
<text x="163.4" y="42.7">5</text>
<text x="163.4" y="45.2">6</text>
<text x="163.4" y="47.8">7</text>
<text x="165.8" y="44">PA8</text>
<text x="165.8" y="46.5">PA9</text>
<text x="179.9" y="46.5">PB1</text>
<text x="179.9" y="44">PB2</text>
<text x="185.3" y="47.8">34</text>
<text x="185.3" y="45.2">35</text>
<text x="185.3" y="42.7">36</text>
<text x="64.4" y="49">21</text>
<text x="64.4" y="51.6">23</text>
<text x="68" y="50.3">21</text>
<text x="68" y="52.9">23</text>
<text x="73.7" y="52.9">24</text>
<text x="73.7" y="50.3">22</text>
<text x="77.3" y="51.6">24 CLR_L_HD</text>
<text x="77.3" y="49">22</text>
<text x="163.4" y="50.3">8</text>
<text x="163.4" y="52.9">9</text>
<text x="165.8" y="49">PA10</text>
<text x="165.8" y="51.6">PA11</text>
<text x="179.9" y="51.6">PA7</text>
<text x="179.9" y="49">PB0</text>
<text x="185.3" y="52.9">32</text>
<text x="185.3" y="50.3">33</text>
<text x="162.2" y="55.4">10</text>
<text x="162.2" y="57.9">11</text>
<text x="165.8" y="54.1">PA12</text>
<text x="165.8" y="56.7">PA15</text>
<text x="165.8" y="59.2">PB3</text>
<text x="179.9" y="59.2">PA4</text>
<text x="179.9" y="56.7">PA5</text>
<text x="179.9" y="54.1">PA6</text>
<text x="185.3" y="57.9">30</text>
<text x="185.3" y="55.4">31</text>
<text x="95.5" y="63.7" transform="rotate(-90 95.5 63.7)">1</text>
<text x="96.6" y="60.7" transform="rotate(-90 96.6 60.7)">1</text>
<text x="98.1" y="63.7" transform="rotate(-90 98.1 63.7)">2</text>
<text x="99.1" y="60.7" transform="rotate(-90 99.1 60.7)">2</text>
<text x="107" y="65" transform="rotate(-90 107 65)">1</text>
<text x="108" y="62" transform="rotate(-90 108 62)">1</text>
<text x="109.5" y="65" transform="rotate(-90 109.5 65)">2</text>
<text x="110.5" y="62" transform="rotate(-90 110.5 62)">2</text>
<text x="162.2" y="60.5">12</text>
<text x="162.2" y="63">13</text>
<text x="162.2" y="65.6">14</text>
<text x="165.8" y="61.7">PB4</text>
<text x="165.8" y="64.3">PB5</text>
<text x="179.9" y="64.3">PA2</text>
<text x="179.9" y="61.7">PA3</text>
<text x="185.3" y="65.6">27</text>
<text x="185.3" y="63">28</text>
<text x="185.3" y="60.5">29</text>
<text x="162.2" y="68.1">15</text>
<text x="162.2" y="70.6">16</text>
<text x="165.8" y="66.8">PB6</text>
<text x="165.8" y="69.4">PB7</text>
<text x="165.8" y="71.9">PB8</text>
<text x="179.6" y="71.9">RST</text>
<text x="179.9" y="69.4">PA0</text>
<text x="179.9" y="66.8">PA1</text>
<text x="185.3" y="70.6">25</text>
<text x="185.3" y="68.1">26</text>
<text x="162.2" y="73.2">17</text>
<text x="162.2" y="75.7">18</text>
<text x="165.8" y="74.4">PB9</text>
<text x="165.8" y="77">+5V</text>
<text x="178.5" y="77">PC14</text>
<text x="178.5" y="74.4">PC15</text>
<text x="185.3" y="75.7">23</text>
<text x="185.3" y="73.2">24</text>
<text x="162.2" y="78.3">19</text>
<text x="162.2" y="80.8">20</text>
<text x="165.8" y="79.5">GND</text>
<text x="165.8" y="82.1">+3.3V</text>
<text x="178.2" y="82.1">VBAT</text>
<text x="178.5" y="79.5">PC13</text>
<text x="185.3" y="80.8">21</text>
<text x="185.3" y="78.3">22</text>
<text x="129.1" y="104.9">1</text>
<text x="129.1" y="107.5">2</text>
<text x="131.5" y="106.2">RO</text>
<text x="137.4" y="106.2">VCC</text>
<text x="143.4" y="107.5">7</text>
<text x="143.4" y="104.9">8</text>
<text x="186.4" y="106.2">6</text>
<text x="186.4" y="103.7">1</text>
<text x="69.7" y="113.8">9</text>
<text x="129.1" y="110">3</text>
<text x="129.1" y="112.5">4</text>
<text x="131.5" y="108.7">#RE</text>
<text x="131.5" y="111.3">DE</text>
<text x="131.5" y="113.8">DI</text>
<text x="137.2" y="113.8">GND</text>
<text x="140.8" y="111.3">A</text>
<text x="140.8" y="108.7">B</text>
<text x="143.4" y="112.5">5</text>
<text x="143.4" y="110">6</text>
<text x="173.6" y="113.8">nc</text>
<text x="186.4" y="111.3">7</text>
<text x="186.4" y="113.8">3</text>
<text x="186.4" y="108.7">2</text>
<text x="197.9" y="111.3">10</text>
<text x="55.5" y="116.4">1</text>
<text x="55.5" y="118.9">2</text>
<text x="57.8" y="117.6">VIN</text>
<text x="63.5" y="117.6">GND</text>
<text x="63.5" y="115.1">GND</text>
<text x="69.7" y="118.9">7</text>
<text x="69.7" y="116.4">8</text>
<text x="186.4" y="116.4">8</text>
<text x="186.4" y="118.9">4</text>
<text x="197.9" y="116.4">11</text>
<text x="55.5" y="121.4">3</text>
<text x="55.5" y="124">4</text>
<text x="57.8" y="120.2">SW</text>
<text x="57.8" y="122.7">FB</text>
<text x="57.8" y="125.2">EN</text>
<text x="63.5" y="125.2">GND</text>
<text x="63.5" y="122.7">GND</text>
<text x="63.5" y="120.2">GND</text>
<text x="69.7" y="124">5</text>
<text x="69.7" y="121.4">6</text>
<text x="186.4" y="121.4">9</text>
<text x="186.4" y="124">5</text>
<text x="125.3" y="146.8">1</text>
<text x="125.3" y="149.4">2</text>
<text x="127.7" y="148.1">+</text>
<text x="134.2" y="146.8">1</text>
<text x="134.2" y="149.4">2</text>
<text x="136.6" y="148.1">+</text>
<text x="127.7" y="150.6">-</text>
<text x="136.6" y="150.6">-</text>
</g>
</svg>
